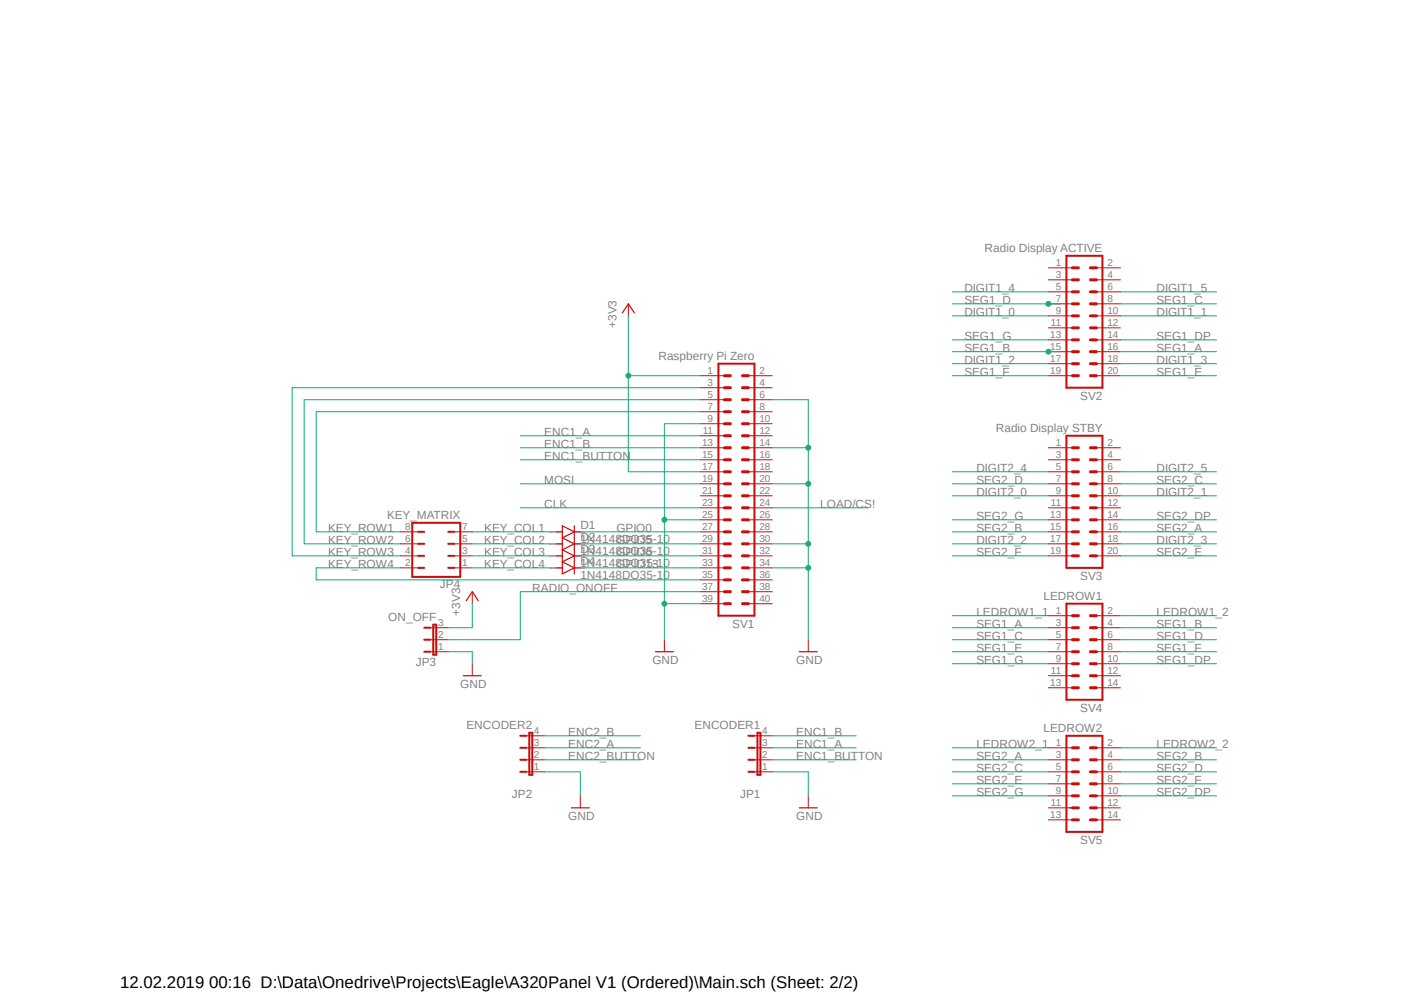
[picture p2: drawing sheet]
<svg xmlns="http://www.w3.org/2000/svg" width="297mm" height="210mm" viewBox="0 0 297 210" stroke-linecap="round" stroke-linejoin="round" font-family="sans-serif">
<path d="M61.7 50.9l199 128.4M260.7 50.9l-199 128.4" fill="none" stroke="#fff" stroke-width=".21"/>
<g fill="none" stroke="#c90d0c" stroke-width=".42">
<path d="M225.6 54.1h7.6v27.9h-7.6zM152 76.9h7.6v53.3h-7.6zM225.6 92.2h7.6v27.9h-7.6zM87.2 110.6h10.2v11.4h-10.2zM88.5 117.6h1.2M88.5 115h1.2M88.5 112.5h1.2M94.8 117.6h1.3M94.8 115h1.3M94.8 112.5h1.3M88.5 120.1h1.2M89.7 132.8h1.3"/>
<path d="M89.7 135.3h1.3M89.7 137.8h1.3M91.7 132.1h.6v6.4h-.6zM94.8 120.1h1.3M225.6 127.7h7.6v20.3h-7.6zM110.1 158.2h1.2M110.1 155.6h1.2M112 155h.6v8.9h-.6zM158.3 158.2h1.3M158.3 155.6h1.3M160.2 155h.7v8.9h-.7zM225.6 155.6h7.6v20.3h-7.6z"/>
<path d="M110.1 160.7h1.2M110.1 163.2h1.2M158.3 160.7h1.3M158.3 163.2h1.3"/>
</g>
<g fill="none" stroke="#c90d0c" stroke-width=".64">
<path d="M226.9 59.2h1.2M226.9 56.6h1.2M230.7 59.2h1.2M230.7 56.6h1.2M153.2 79.5h1.3M157.1 79.5h1.2M226.9 79.5h1.2M226.9 66.8h1.2M226.9 64.3h1.2M226.9 61.7h1.2M226.9 69.3h1.2M226.9 71.9h1.2"/>
<path d="M226.9 74.4h1.2M226.9 76.9h1.2M230.7 79.5h1.2M230.7 66.8h1.2M230.7 64.3h1.2M230.7 61.7h1.2M230.7 69.3h1.2M230.7 71.9h1.2M230.7 74.4h1.2M230.7 76.9h1.2M153.2 89.6h1.3M153.2 87.1h1.3"/>
<path d="M153.2 84.5h1.3M153.2 82h1.3M153.2 92.2h1.3M153.2 94.7h1.3M153.2 97.2h1.3M153.2 99.8h1.3M157.1 89.6h1.2M157.1 87.1h1.2M157.1 84.5h1.2M157.1 82h1.2M157.1 92.2h1.2M157.1 94.7h1.2"/>
<path d="M157.1 97.2h1.2M157.1 99.8h1.2M226.9 94.7h1.2M226.9 97.2h1.2M226.9 99.8h1.2M230.7 94.7h1.2M230.7 97.2h1.2M230.7 99.8h1.2M153.2 102.3h1.3M153.2 104.9h1.3M153.2 107.4h1.3M153.2 109.9h1.3"/>
<path d="M153.2 112.5h1.3M153.2 115h1.3M153.2 117.6h1.3M157.1 102.3h1.2M157.1 104.9h1.2M157.1 107.4h1.2M157.1 109.9h1.2M157.1 112.5h1.2M157.1 115h1.2M157.1 117.6h1.2M226.9 102.3h1.2M226.9 104.9h1.2"/>
<path d="M226.9 107.4h1.2M226.9 109.9h1.2M226.9 112.5h1.2M226.9 115h1.2M226.9 117.6h1.2M230.7 102.3h1.2M230.7 104.9h1.2M230.7 107.4h1.2M230.7 109.9h1.2M230.7 112.5h1.2M230.7 115h1.2M230.7 117.6h1.2"/>
<path d="M153.2 120.1h1.3M153.2 122.6h1.3M153.2 125.1h1.3M153.2 127.7h1.3M157.1 120.1h1.2M157.1 122.6h1.2M157.1 125.1h1.2M157.1 127.7h1.2M226.9 137.8h1.2M226.9 135.3h1.2M226.9 132.8h1.2M226.9 130.2h1.2"/>
<path d="M230.7 137.8h1.2M230.7 135.3h1.2M230.7 132.8h1.2M230.7 130.2h1.2M226.9 140.4h1.2M226.9 142.9h1.2M226.9 145.5h1.2M226.9 158.2h1.2M230.7 140.4h1.2M230.7 142.9h1.2M230.7 145.5h1.2M230.7 158.2h1.2"/>
<path d="M226.9 168.3h1.2M226.9 165.8h1.2M226.9 163.2h1.2M226.9 160.7h1.2M226.9 170.9h1.2M226.9 173.4h1.2M230.7 168.3h1.2M230.7 165.8h1.2M230.7 163.2h1.2M230.7 160.7h1.2M230.7 170.9h1.2M230.7 173.4h1.2"/>
</g>
<g fill="none" stroke="#c90d0c" stroke-width=".21">
<path d="M221.8 56.6h5.1M221.8 59.2h5.1M231.9 56.6h5.1M231.9 59.2h5.1M132.9 64.3v2.5M148.2 79.5h5M158.3 79.5h5.1M221.8 79.5h5.1M221.8 61.7h5.1M221.8 64.3h5.1M221.8 66.8h5.1M221.8 69.3h5.1"/>
<path d="M221.8 71.9h5.1M221.8 74.4h5.1M221.8 76.9h5.1M231.9 79.5h5.1M231.9 61.7h5.1M231.9 64.3h5.1M231.9 66.8h5.1M231.9 69.3h5.1M231.9 71.9h5.1M231.9 74.4h5.1M231.9 76.9h5.1M148.2 82h5"/>
<path d="M148.2 84.5h5M148.2 87.1h5M148.2 89.6h5M148.2 92.2h5M148.2 94.7h5M148.2 97.2h5M148.2 99.8h5M158.3 82h5.1M158.3 84.5h5.1M158.3 87.1h5.1M158.3 89.6h5.1M158.3 92.2h5.1"/>
<path d="M158.3 94.7h5.1M158.3 97.2h5.1M158.3 99.8h5.1M221.8 94.7h5.1M221.8 97.2h5.1M221.8 99.8h5.1M231.9 94.7h5.1M231.9 97.2h5.1M231.9 99.8h5.1M84.7 112.5h3.8M84.7 115h3.8M84.7 117.6h3.8"/>
<path d="M96.1 112.5h3.8M96.1 115h3.8M96.1 117.6h3.8M148.2 102.3h5M148.2 104.9h5M148.2 107.4h5M148.2 109.9h5M148.2 112.5h5M148.2 115h5M148.2 117.6h5M158.3 102.3h5.1M158.3 104.9h5.1"/>
<path d="M158.3 107.4h5.1M158.3 109.9h5.1M158.3 112.5h5.1M158.3 115h5.1M158.3 117.6h5.1M221.8 102.3h5.1M221.8 104.9h5.1M221.8 107.4h5.1M221.8 109.9h5.1M221.8 112.5h5.1M221.8 115h5.1M221.8 117.6h5.1"/>
<path d="M231.9 102.3h5.1M231.9 104.9h5.1M231.9 107.4h5.1M231.9 109.9h5.1M231.9 112.5h5.1M231.9 115h5.1M231.9 117.6h5.1M84.7 120.1h3.8M91 132.8h3.8M91 135.3h3.8M91 137.8h3.8M96.1 120.1h3.8"/>
<path d="M99.9 125.1v2.6M140.5 135.3v2.5M148.2 120.1h5M148.2 122.6h5M148.2 125.1h5M148.2 127.7h5M158.3 120.1h5.1M158.3 122.6h5.1M158.3 125.1h5.1M158.3 127.7h5.1M171 135.3v2.5M221.8 130.2h5.1"/>
<path d="M221.8 132.8h5.1M221.8 135.3h5.1M221.8 137.8h5.1M231.9 130.2h5.1M231.9 132.8h5.1M231.9 135.3h5.1M231.9 137.8h5.1M99.9 140.4v2.5M111.3 158.2h3.8M111.3 155.6h3.8M159.6 158.2h3.8M159.6 155.6h3.8"/>
<path d="M221.8 142.9h5.1M221.8 140.4h5.1M221.8 145.5h5.1M221.8 158.2h5.1M231.9 142.9h5.1M231.9 140.4h5.1M231.9 145.5h5.1M231.9 158.2h5.1M111.3 160.7h3.8M111.3 163.2h3.8M122.8 168.3v2.6M159.6 160.7h3.8"/>
<path d="M159.6 163.2h3.8M171 168.3v2.6M221.8 160.7h5.1M221.8 163.2h5.1M221.8 170.9h5.1M221.8 165.8h5.1M221.8 168.3h5.1M221.8 173.4h5.1M231.9 160.7h5.1M231.9 163.2h5.1M231.9 170.9h5.1M231.9 165.8h5.1"/>
<path d="M231.9 168.3h5.1M231.9 173.4h5.1"/>
</g>
<g fill="none" stroke="#c90d0c" stroke-width=".25">
<path d="M131.7 66.2l1.2-1.9 1.3 1.9M117.7 112.5h1.3M117.7 115h1.3M117.7 117.6h1.3M121.5 112.5l-2.5 1.2 2.5 1.3M121.5 112.5l-2.5-1.3v10.2l2.5-1.3M121.5 111.2v10.2M121.5 112.5h1.3M121.5 115l-2.5 1.3 2.5 1.3M121.5 115h1.3M121.5 117.6l-2.5 1.2 2.5 1.3M121.5 117.6h1.3"/>
<path d="M98.6 127l1.3-1.9 1.3 1.9M117.7 120.1h1.3M121.5 120.1h1.3M138.6 137.8h3.9M169.1 137.8h3.8M98 142.9h3.8M120.9 170.9h3.8M169.1 170.9h3.8"/>
</g>
<path d="M163.4 84.5h7.6v50.8M163.4 94.7h7.6M163.4 102.3h7.6M163.4 115h7.6M163.4 120.1h7.6" fill="none" stroke="#0dab76" stroke-width=".21"/>
<circle cx="171" cy="120.1" r=".51" fill="#0dab76"/>
<circle cx="171" cy="120.1" r=".51" fill="none" stroke="#0dab76" stroke-width=".21"/>
<circle cx="171" cy="115" r=".51" fill="#0dab76"/>
<circle cx="171" cy="115" r=".51" fill="none" stroke="#0dab76" stroke-width=".21"/>
<circle cx="171" cy="102.3" r=".51" fill="#0dab76"/>
<circle cx="171" cy="102.3" r=".51" fill="none" stroke="#0dab76" stroke-width=".21"/>
<circle cx="171" cy="94.7" r=".51" fill="#0dab76"/>
<g fill="none" stroke="#0dab76" stroke-width=".21">
<path d="M148.2 89.6h-7.7v45.7M140.5 109.9h7.7M140.5 127.7h7.7"/>
<circle cx="171" cy="94.7" r=".51"/>
</g>
<circle cx="140.5" cy="109.9" r=".51" fill="#0dab76"/>
<circle cx="140.5" cy="109.9" r=".51" fill="none" stroke="#0dab76" stroke-width=".21"/>
<circle cx="140.5" cy="127.7" r=".51" fill="#0dab76"/>
<g fill="none" stroke="#0dab76" stroke-width=".21">
<path d="M132.9 79.5h15.3M132.9 66.8v33h15.3M94.8 137.8h5.1v2.6M115.1 163.2h7.7v5.1M163.4 163.2h7.6v5.1"/>
<circle cx="140.5" cy="127.7" r=".51"/>
</g>
<circle cx="132.9" cy="79.5" r=".51" fill="#0dab76"/>
<g fill="none" stroke="#0dab76" stroke-width=".21">
<path d="M201.5 61.7h20.3M201.5 64.3h22.8M110.1 102.3h38.1M110.1 107.4h38.1M163.4 107.4h20.3M99.9 127.7v5.1h-5.1"/>
<circle cx="132.9" cy="79.5" r=".51"/>
</g>
<circle cx="221.8" cy="64.3" r=".51" fill="#0dab76"/>
<g fill="none" stroke="#0dab76" stroke-width=".21">
<path d="M201.5 66.8h20.3M201.5 71.9h20.3M201.5 74.4h22.8M237 135.3h20.3M201.5 140.4h20.3"/>
<circle cx="221.8" cy="64.3" r=".51"/>
</g>
<circle cx="221.8" cy="74.4" r=".51" fill="#0dab76"/>
<g fill="none" stroke="#0dab76" stroke-width=".21">
<path d="M201.5 76.9h20.3M201.5 79.5h20.3M237 76.9h20.3M237 79.5h20.3M237 74.4h20.3M237 71.9h20.3M237 66.8h20.3M237 64.3h20.3M237 61.7h20.3M110.1 97.2h38.1M110.1 92.2h38.1M110.1 94.7h38.1"/>
<path d="M148.2 87.1h-81.3v25.4h17.8M148.2 84.5h-83.9v30.5h20.4M148.2 82h-86.4v35.6h22.9M201.5 99.8h20.3M237 99.8h20.3M99.9 112.5h17.8M99.9 115h17.8M99.9 117.6h17.8M122.8 112.5h25.4M122.8 115h25.4M122.8 117.6h25.4M201.5 102.3h20.3"/>
<path d="M201.5 104.9h20.3M201.5 109.9h20.3M201.5 112.5h20.3M201.5 115h20.3M201.5 117.6h20.3M237 102.3h20.3M237 104.9h20.3M237 109.9h20.3M237 112.5h20.3M237 115h20.3M237 117.6h20.3M84.7 120.1h-17.8v2.5h81.3"/>
<path d="M99.9 120.1h17.8M122.8 120.1h25.4M148.2 125.1h-38.1v10.2h-15.3M201.5 132.8h20.3M201.5 137.8h20.3M201.5 135.3h20.3M201.5 130.2h20.3M237 132.8h20.3M237 137.8h20.3M237 130.2h20.3M115.1 158.2h20.4M115.1 155.6h20.4"/>
<path d="M163.4 158.2h17.7M163.4 155.6h17.7M201.5 158.2h20.3M237 140.4h20.3M237 158.2h20.3M115.1 160.7h20.4M163.4 160.7h17.7M201.5 163.2h20.3M201.5 168.3h20.3M201.5 160.7h20.3M201.5 165.8h20.3M237 163.2h20.3"/>
<path d="M237 168.3h20.3M237 160.7h20.3M237 165.8h20.3"/>
<circle cx="221.8" cy="74.4" r=".51"/>
</g>
<text font-size="3.6" x="25.4" y="208.9">12.02.2019 00:16 D:\Data\Onedrive\Projects\Eagle\A320Panel V1 (Ordered)\Main.sch (Sheet: 2/2)</text>
<g font-size="2.5" fill="#808080">
<text x="208.3" y="53.3">Radio Display ACTIVE</text>
<text x="204" y="61.7">DIGIT1_4</text>
<text x="204" y="64.3">SEG1_D</text>
<text x="244.6" y="64.3">SEG1_C</text>
<text x="244.6" y="61.7">DIGIT1_5</text>
<text x="130.4" y="69.3" transform="rotate(-90 130.4 69.3)">+3V3</text>
<text x="204" y="66.8">DIGIT1_0</text>
<text x="204" y="71.9">SEG1_G</text>
<text x="244.6" y="71.9">SEG1_DP</text>
<text x="244.6" y="66.8">DIGIT1_1</text>
<text x="139.3" y="76.2">Raspberry Pi Zero</text>
<text x="204" y="74.4">SEG1_B</text>
<text x="204" y="76.9">DIGIT1_2</text>
<text x="244.6" y="76.9">DIGIT1_3</text>
<text x="244.6" y="74.4">SEG1_A</text>
<text x="204" y="79.5">SEG1_F</text>
<text x="244.6" y="79.5">SEG1_E</text>
<text x="228.5" y="84.5">SV2</text>
<text x="115.1" y="92.2">ENC1_A</text>
<text x="115.1" y="94.7">ENC1_B</text>
<text x="210.7" y="91.4">Radio Display STBY</text>
<text x="115.1" y="97.2">ENC1_BUTTON</text>
<text x="206.5" y="99.8">DIGIT2_4</text>
<text x="244.6" y="99.8">DIGIT2_5</text>
<text x="115.1" y="102.3">MOSI</text>
<text x="115.1" y="107.4">CLK</text>
<text x="173.5" y="107.4">LOAD/CS!</text>
<text x="206.5" y="102.3">SEG2_D</text>
<text x="206.5" y="104.9">DIGIT2_0</text>
<text x="244.6" y="102.3">SEG2_C</text>
<text x="244.6" y="104.9">DIGIT2_1</text>
<text x="69.4" y="112.5">KEY_ROW1</text>
<text x="81.9" y="109.8">KEY_MATRIX</text>
<text x="102.4" y="112.5">KEY_COL1</text>
<text x="122.8" y="112">D1</text>
<text x="130.4" y="112.5">GPIO0</text>
<text x="206.5" y="109.9">SEG2_G</text>
<text x="206.5" y="112.5">SEG2_B</text>
<text x="244.6" y="109.9">SEG2_DP</text>
<text x="244.6" y="112.5">SEG2_A</text>
<text x="69.4" y="115">KEY_ROW2</text>
<text x="69.4" y="117.6">KEY_ROW3</text>
<text x="102.4" y="115">KEY_COL2</text>
<text x="102.4" y="117.6">KEY_COL3</text>
<text x="122.8" y="114.8">1N4148DO35-10</text>
<text x="122.8" y="117.3">1N4148DO35-10</text>
<text x="122.8" y="119.8">1N4148DO35-10</text>
<text x="122.8" y="114.5">D2</text>
<text x="122.8" y="117.1">D3</text>
<text x="122.8" y="119.6">D4</text>
<text x="130.4" y="115">GPIO5</text>
<text x="130.4" y="117.6">GPIO6</text>
<text x="206.5" y="115">DIGIT2_2</text>
<text x="206.5" y="117.6">SEG2_F</text>
<text x="244.6" y="115">DIGIT2_3</text>
<text x="244.6" y="117.6">SEG2_E</text>
<text x="69.4" y="120.1">KEY_ROW4</text>
<text x="93.1" y="124.4">JP4</text>
<text x="102.4" y="120.1">KEY_COL4</text>
<text x="112.6" y="125.2">RADIO_ONOFF</text>
<text x="122.8" y="122.4">1N4148DO35-10</text>
<text x="130.4" y="120.1">GPIO13</text>
<text x="228.5" y="122.6">SV3</text>
<text x="82.1" y="131.4">ON_OFF</text>
<text x="97.4" y="130.2" transform="rotate(-90 97.4 130.2)">+3V3</text>
<text x="206.5" y="130.2">LEDROW1_1</text>
<text x="220.7" y="127">LEDROW1</text>
<text x="244.6" y="130.2">LEDROW1_2</text>
<text x="154.9" y="132.9">SV1</text>
<text x="206.5" y="137.8">SEG1_E</text>
<text x="206.5" y="132.8">SEG1_A</text>
<text x="206.5" y="135.3">SEG1_C</text>
<text x="244.6" y="135.3">SEG1_D</text>
<text x="244.6" y="132.8">SEG1_B</text>
<text x="244.6" y="137.8">SEG1_F</text>
<text x="88" y="140.9">JP3</text>
<text x="138" y="140.4">GND</text>
<text x="168.4" y="140.4">GND</text>
<text x="206.5" y="140.4">SEG1_G</text>
<text x="244.6" y="140.4">SEG1_DP</text>
<text x="97.4" y="145.5">GND</text>
<text x="98.7" y="154.2">ENCODER2</text>
<text x="120.2" y="155.6">ENC2_B</text>
<text x="146.9" y="154.2">ENCODER1</text>
<text x="168.4" y="155.6">ENC1_B</text>
<text x="220.7" y="154.9">LEDROW2</text>
<text x="228.5" y="150.5">SV4</text>
<text x="120.2" y="158.2">ENC2_A</text>
<text x="120.2" y="160.7">ENC2_BUTTON</text>
<text x="168.4" y="160.7">ENC1_BUTTON</text>
<text x="168.4" y="158.2">ENC1_A</text>
<text x="206.5" y="160.7">SEG2_A</text>
<text x="206.5" y="158.2">LEDROW2_1</text>
<text x="244.6" y="160.7">SEG2_B</text>
<text x="244.6" y="158.2">LEDROW2_2</text>
<text x="206.5" y="163.2">SEG2_C</text>
<text x="206.5" y="165.8">SEG2_E</text>
<text x="244.6" y="163.2">SEG2_D</text>
<text x="244.6" y="165.8">SEG2_F</text>
<text x="108.3" y="168.8">JP2</text>
<text x="120.2" y="173.4">GND</text>
<text x="156.5" y="168.8">JP1</text>
<text x="168.4" y="173.4">GND</text>
<text x="206.5" y="168.3">SEG2_G</text>
<text x="244.6" y="168.3">SEG2_DP</text>
<text x="228.5" y="178.5">SV5</text>
</g>
<g font-size="2.1" fill="#808080">
<text x="223.4" y="56.3">1</text>
<text x="223.4" y="58.8">3</text>
<text x="234.3" y="56.3">2</text>
<text x="234.3" y="58.8">4</text>
<text x="223.4" y="61.3">5</text>
<text x="223.4" y="63.9">7</text>
<text x="234.3" y="61.3">6</text>
<text x="234.3" y="63.9">8</text>
<text x="222.2" y="71.5">13</text>
<text x="222.3" y="69">11</text>
<text x="223.4" y="66.4">9</text>
<text x="234.3" y="66.4">10</text>
<text x="234.3" y="69">12</text>
<text x="234.3" y="71.5">14</text>
<text x="222.2" y="74">15</text>
<text x="222.2" y="76.6">17</text>
<text x="234.3" y="74">16</text>
<text x="234.3" y="76.6">18</text>
<text x="149.7" y="79.1">1</text>
<text x="149.7" y="81.7">3</text>
<text x="160.7" y="79.1">2</text>
<text x="160.7" y="81.7">4</text>
<text x="222.2" y="79.1">19</text>
<text x="234.3" y="79.1">20</text>
<text x="149.7" y="84.2">5</text>
<text x="149.7" y="86.7">7</text>
<text x="149.7" y="89.3">9</text>
<text x="160.7" y="84.2">6</text>
<text x="160.7" y="86.7">8</text>
<text x="160.7" y="89.3">10</text>
<text x="148.5" y="94.4">13</text>
<text x="148.7" y="91.8">11</text>
<text x="160.7" y="91.8">12</text>
<text x="160.7" y="94.4">14</text>
<text x="223.4" y="94.4">1</text>
<text x="234.3" y="94.4">2</text>
<text x="148.5" y="96.9">15</text>
<text x="148.5" y="99.4">17</text>
<text x="148.5" y="102">19</text>
<text x="160.7" y="96.9">16</text>
<text x="160.7" y="99.4">18</text>
<text x="160.7" y="102">20</text>
<text x="223.4" y="96.9">3</text>
<text x="223.4" y="99.4">5</text>
<text x="223.4" y="102">7</text>
<text x="234.3" y="96.9">4</text>
<text x="234.3" y="99.4">6</text>
<text x="234.3" y="102">8</text>
<text x="148.5" y="104.5">21</text>
<text x="148.5" y="107">23</text>
<text x="160.7" y="104.5">22</text>
<text x="160.7" y="107">24</text>
<text x="222.3" y="107">11</text>
<text x="223.4" y="104.5">9</text>
<text x="234.3" y="104.5">10</text>
<text x="234.3" y="107">12</text>
<text x="85.7" y="112.1">8</text>
<text x="97.7" y="112.1">7</text>
<text x="148.5" y="109.6">25</text>
<text x="148.5" y="112.1">27</text>
<text x="160.7" y="109.6">26</text>
<text x="160.7" y="112.1">28</text>
<text x="222.2" y="109.6">13</text>
<text x="222.2" y="112.1">15</text>
<text x="234.3" y="109.6">14</text>
<text x="234.3" y="112.1">16</text>
<text x="85.7" y="119.7">2</text>
<text x="85.7" y="117.2">4</text>
<text x="85.7" y="114.6">6</text>
<text x="97.7" y="119.7">1</text>
<text x="97.7" y="117.2">3</text>
<text x="97.7" y="114.6">5</text>
<text x="148.5" y="114.6">29</text>
<text x="148.5" y="117.2">31</text>
<text x="148.5" y="119.7">33</text>
<text x="160.7" y="114.6">30</text>
<text x="160.7" y="117.2">32</text>
<text x="160.7" y="119.7">34</text>
<text x="222.2" y="114.6">17</text>
<text x="222.2" y="117.2">19</text>
<text x="234.3" y="114.6">18</text>
<text x="234.3" y="117.2">20</text>
<text x="148.5" y="122.3">35</text>
<text x="148.5" y="124.8">37</text>
<text x="160.7" y="122.3">36</text>
<text x="160.7" y="124.8">38</text>
<text x="148.5" y="127.3">39</text>
<text x="160.7" y="127.3">40</text>
<text x="223.4" y="129.9">1</text>
<text x="234.3" y="129.9">2</text>
<text x="92.7" y="137.5">1</text>
<text x="92.7" y="135">2</text>
<text x="92.7" y="132.4">3</text>
<text x="223.4" y="132.4">3</text>
<text x="223.4" y="135">5</text>
<text x="223.4" y="137.5">7</text>
<text x="234.3" y="132.4">4</text>
<text x="234.3" y="135">6</text>
<text x="234.3" y="137.5">8</text>
<text x="222.3" y="142.6">11</text>
<text x="223.4" y="140">9</text>
<text x="234.3" y="142.6">12</text>
<text x="234.3" y="140">10</text>
<text x="222.2" y="145.1">13</text>
<text x="234.3" y="145.1">14</text>
<text x="112.9" y="155.3">4</text>
<text x="161.2" y="155.3">4</text>
<text x="112.9" y="160.3">2</text>
<text x="112.9" y="157.8">3</text>
<text x="161.2" y="160.3">2</text>
<text x="161.2" y="157.8">3</text>
<text x="223.4" y="157.8">1</text>
<text x="223.4" y="160.3">3</text>
<text x="234.3" y="157.8">2</text>
<text x="234.3" y="160.3">4</text>
<text x="112.9" y="162.9">1</text>
<text x="161.2" y="162.9">1</text>
<text x="223.4" y="162.9">5</text>
<text x="223.4" y="165.4">7</text>
<text x="223.4" y="167.9">9</text>
<text x="234.3" y="162.9">6</text>
<text x="234.3" y="165.4">8</text>
<text x="234.3" y="167.9">10</text>
<text x="222.2" y="173">13</text>
<text x="222.3" y="170.5">11</text>
<text x="234.3" y="170.5">12</text>
<text x="234.3" y="173">14</text>
</g>
<g font-size=".6" fill="#ffba08">
<text x="116.1" y="112.7">SpiceOrder 1</text>
<text x="121.2" y="112.7">SpiceOrder 2</text>
<text x="116.1" y="115.2">SpiceOrder 1</text>
<text x="116.1" y="117.8">SpiceOrder 1</text>
<text x="121.2" y="115.2">SpiceOrder 2</text>
<text x="121.2" y="117.8">SpiceOrder 2</text>
<text x="116.1" y="120.3">SpiceOrder 1</text>
<text x="121.2" y="120.3">SpiceOrder 2</text>
</g>
</svg>
